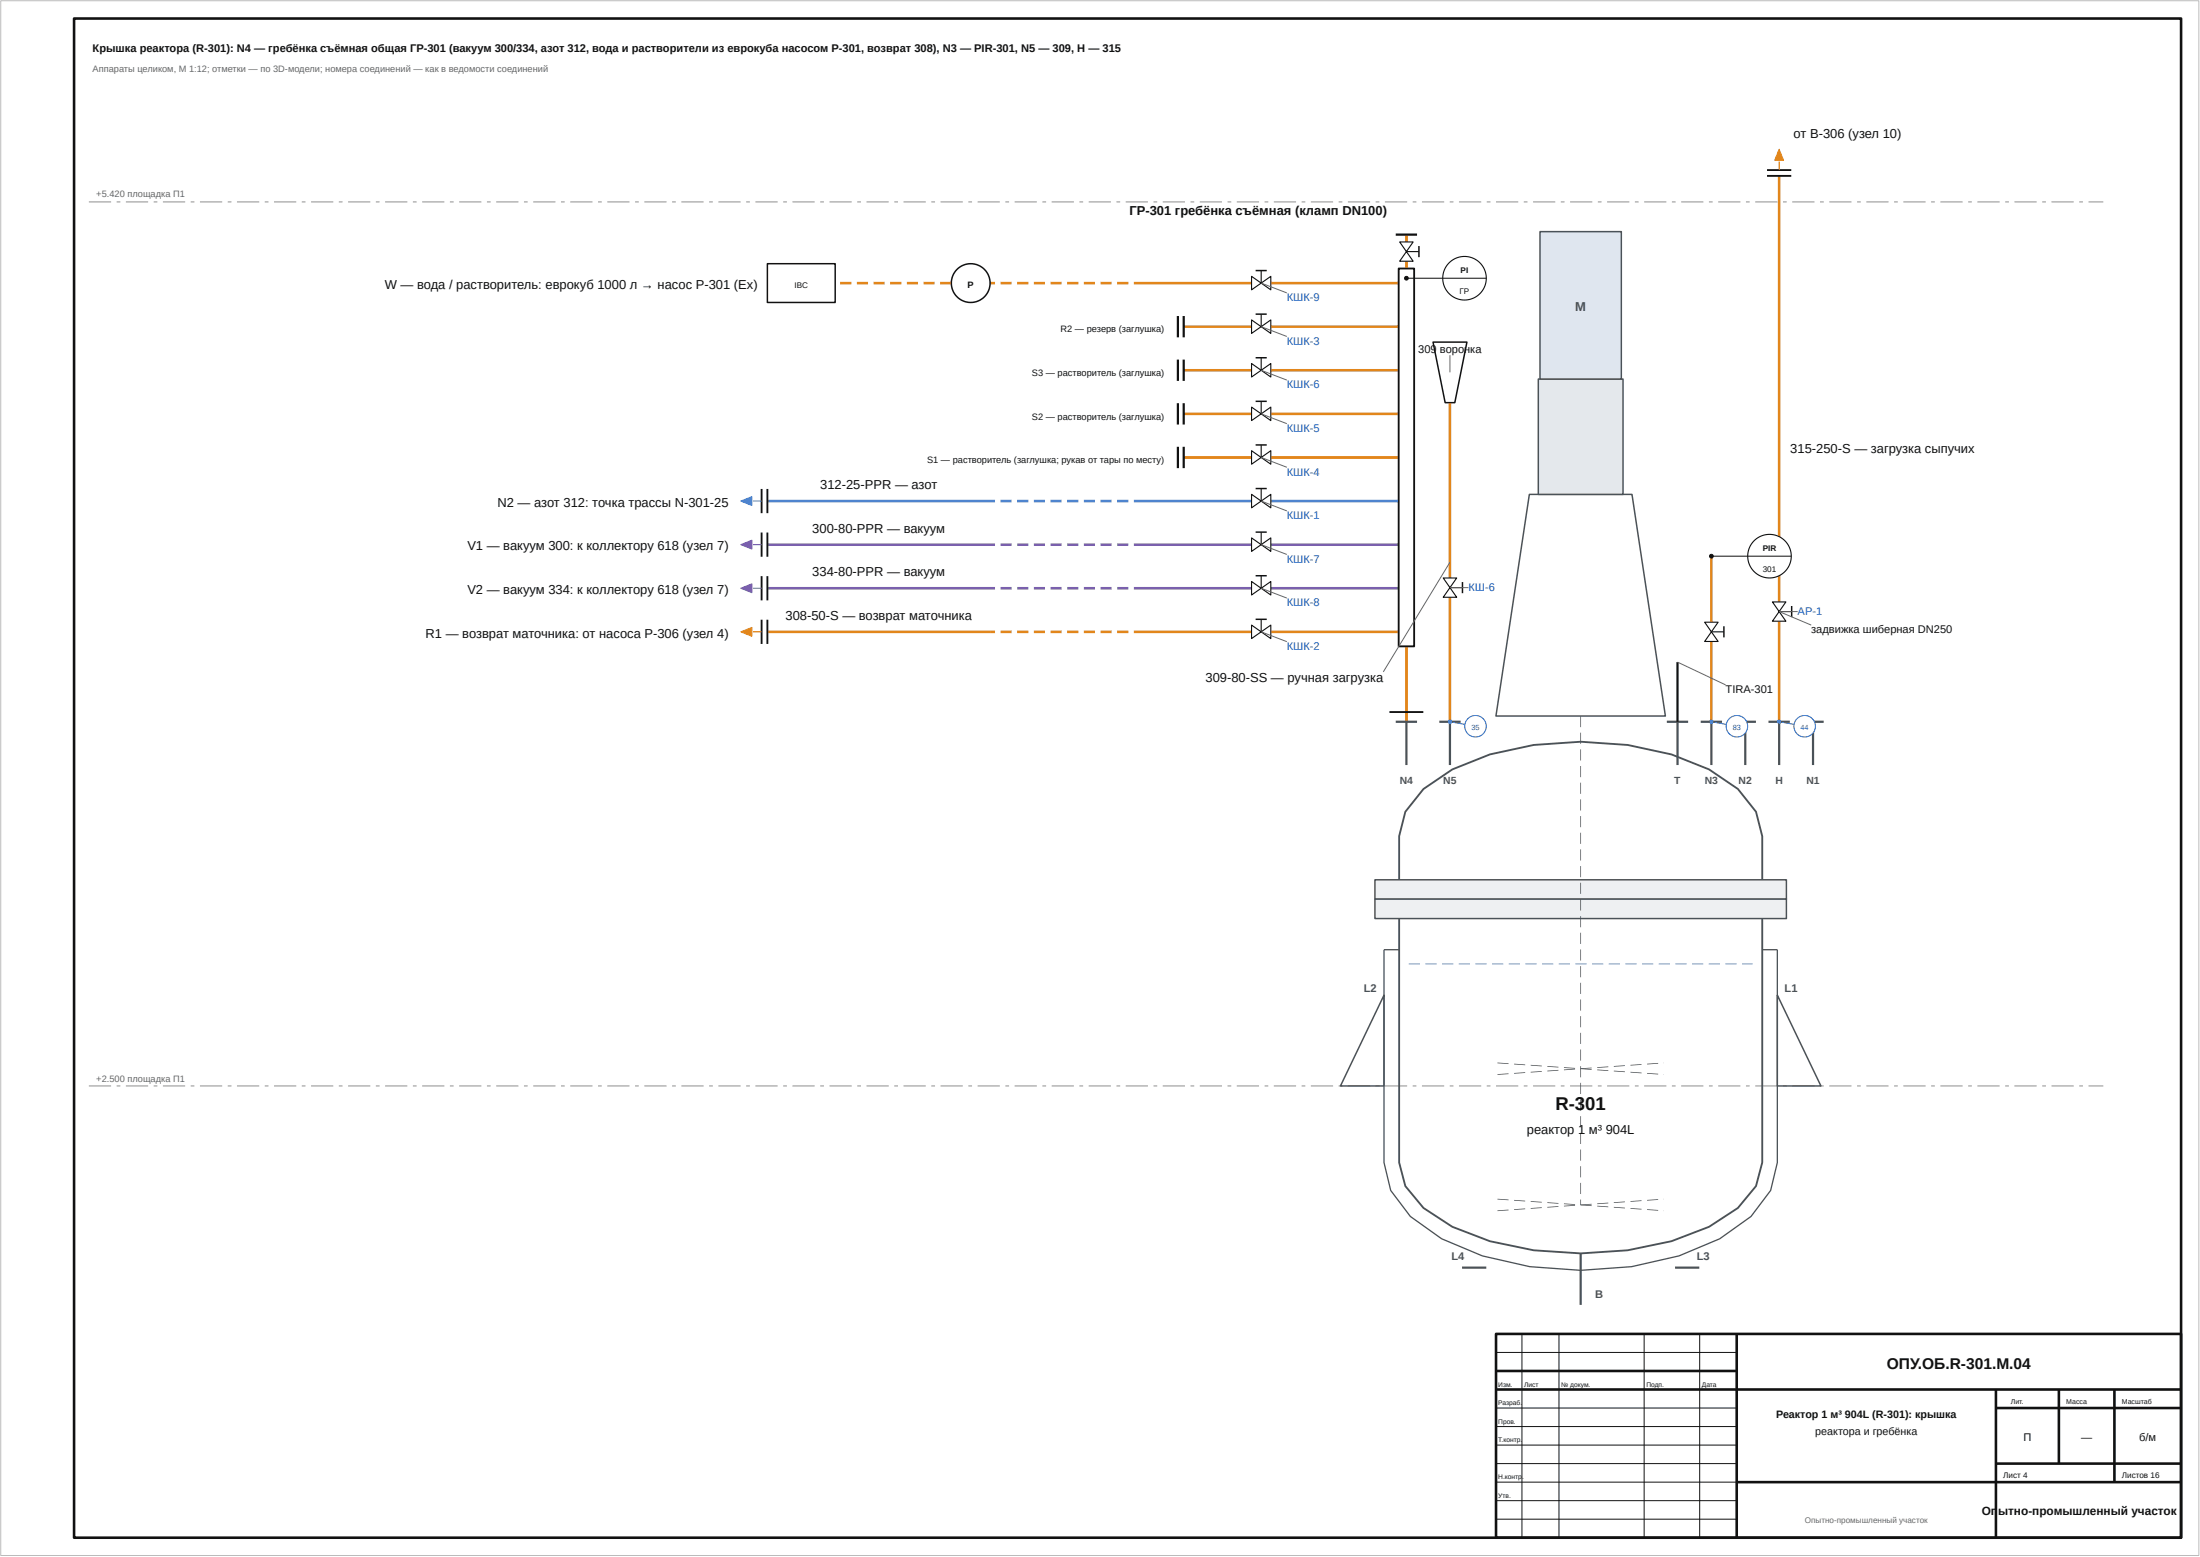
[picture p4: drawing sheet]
<svg xmlns="http://www.w3.org/2000/svg" width="594mm" height="420mm" viewBox="0 0 594 420" stroke-linecap="round" stroke-linejoin="round" font-family="sans-serif">
<path d="M469 360v55M404 370h65M404 375h185M539 375v40M539 380h50M556 375v20M571 375v25M469 400h120M539 395h50" fill="none" stroke="#111" stroke-width=".7" stroke-linecap="butt"/>
<path d="M379.8 63.3v2M379.8 70.5v124.3M391.6 108.7v47.3M309.2 170.5h28.8M343.2 170.5h36.6M391.6 161.2v33.6" fill="none" stroke="#e2861b" stroke-width=".7" stroke-linecap="butt"/>
<path d="M306.2 170.2h3v.7h-3zM301.7 170.2h3v.7h-3zM297.2 170.2h3v.7h-3zM292.7 170.2h3v.7h-3zM288.2 170.2h3v.7h-3zM283.7 170.2h3v.7h-3zM279.2 170.2h3v.7h-3zM274.7 170.2h3v.7h-3zM270.2 170.2h3v.7h-3zM267.4 170.2h1.3v.7h-1.3z" fill="#e2861b"/>
<path d="M207.2 170.5h60.2" fill="none" stroke="#e2861b" stroke-width=".7" stroke-linecap="butt"/>
<path d="M309.2 158.8h28.8M343.2 158.8h36.6" fill="none" stroke="#7a60ad" stroke-width=".7" stroke-linecap="butt"/>
<path d="M306.2 158.4h3v.7h-3zM301.7 158.4h3v.7h-3zM297.2 158.4h3v.7h-3zM292.7 158.4h3v.7h-3zM288.2 158.4h3v.7h-3zM283.7 158.4h3v.7h-3zM279.2 158.4h3v.7h-3zM274.7 158.4h3v.7h-3zM270.2 158.4h3v.7h-3zM267.4 158.4h1.3v.7h-1.3z" fill="#7a60ad"/>
<path d="M207.2 158.8h60.2M309.2 147h28.8M343.2 147h36.6" fill="none" stroke="#7a60ad" stroke-width=".7" stroke-linecap="butt"/>
<path d="M306.2 146.6h3v.7h-3zM301.7 146.6h3v.7h-3zM297.2 146.6h3v.7h-3zM292.7 146.6h3v.7h-3zM288.2 146.6h3v.7h-3zM283.7 146.6h3v.7h-3zM279.2 146.6h3v.7h-3zM274.7 146.6h3v.7h-3zM270.2 146.6h3v.7h-3zM267.4 146.6h1.3v.7h-1.3z" fill="#7a60ad"/>
<path d="M207.2 147h60.2" fill="none" stroke="#7a60ad" stroke-width=".7" stroke-linecap="butt"/>
<path d="M309.2 135.2h28.8M343.2 135.2h36.6" fill="none" stroke="#4c84d1" stroke-width=".7" stroke-linecap="butt"/>
<path d="M306.2 134.9h3v.7h-3zM301.7 134.9h3v.7h-3zM297.2 134.9h3v.7h-3zM292.7 134.9h3v.7h-3zM288.2 134.9h3v.7h-3zM283.7 134.9h3v.7h-3zM279.2 134.9h3v.7h-3zM274.7 134.9h3v.7h-3zM270.2 134.9h3v.7h-3zM267.4 134.9h1.3v.7h-1.3z" fill="#4c84d1"/>
<path d="M207.2 135.2h60.2" fill="none" stroke="#4c84d1" stroke-width=".7" stroke-linecap="butt"/>
<path d="M309.2 76.4h28.8M343.2 76.4h36.6M319.7 99.9h18.3M319.7 88.2h18.3M343.2 99.9h36.6M343.2 88.2h36.6M319.7 111.7h18.3M343.2 111.7h36.6M319.7 123.5h18.3M343.2 123.5h36.6" fill="none" stroke="#e2861b" stroke-width=".7" stroke-linecap="butt"/>
<g fill="#e2861b">
<path d="M306.2 76h3v.7h-3zM301.7 76h3v.7h-3zM297.2 76h3v.7h-3zM292.7 76h3v.7h-3zM288.2 76h3v.7h-3zM283.7 76h3v.7h-3zM279.2 76h3v.7h-3zM274.7 76h3v.7h-3zM270.2 76h3v.7h-3zM267.4 76h1.3v.7h-1.3z"/>
<path d="M253.9 76h3v.7h-3zM249.4 76h3v.7h-3zM244.9 76h3v.7h-3zM240.4 76h3v.7h-3zM235.9 76h3v.7h-3zM231.4 76h3v.7h-3zM226.9 76h3v.7h-3z"/>
</g>
<path d="M480.5 47.5v114.9M462.2 150.1v17.8M462.2 173.1v21.7M480.5 167.6v27.2" fill="none" stroke="#e2861b" stroke-width=".7" stroke-linecap="butt"/>
<path d="M.2 .2h593.6v419.6h-593.6z" fill="none" stroke="#bbb" stroke-width=".27"/>
<path d="M20 5h569v410h-569zM404 360h185v55h-185z" fill="none" stroke="#111" stroke-width=".7" stroke-linecap="butt"/>
<path d="M411 360v55M421 360v55M444 360v55M459 360v55M404 365h65M404 380h65M404 385h65M404 390h65M404 395h65M404 400h65M404 405h65M404 410h65" fill="none" stroke="#111" stroke-width=".27"/>
<g fill="#666">
<path d="M24 293h6v.2h-6zM31.5 293h1v.2h-1zM34 293h6v.2h-6zM41.5 293h1v.2h-1zM44 293h6v.2h-6zM51.5 293h1v.2h-1zM54 293h6v.2h-6zM61.5 293h1v.2h-1zM64 293h6v.2h-6zM71.5 293h1v.2h-1zM74 293h6v.2h-6zM81.5 293h1v.2h-1zM84 293h6v.2h-6zM91.5 293h1v.2h-1zM94 293h6v.2h-6zM101.5 293h1v.2h-1zM104 293h6v.2h-6zM111.5 293h1v.2h-1zM114 293h6v.2h-6zM121.5 293h1v.2h-1zM124 293h6v.2h-6zM131.5 293h1v.2h-1zM134 293h6v.2h-6zM141.5 293h1v.2h-1zM144 293h6v.2h-6zM151.5 293h1v.2h-1zM154 293h6v.2h-6zM161.5 293h1v.2h-1zM164 293h6v.2h-6zM171.5 293h1v.2h-1zM174 293h6v.2h-6zM181.5 293h1v.2h-1zM184 293h6v.2h-6zM191.5 293h1v.2h-1zM194 293h6v.2h-6zM201.5 293h1v.2h-1zM204 293h6v.2h-6zM211.5 293h1v.2h-1zM214 293h6v.2h-6zM221.5 293h1v.2h-1zM224 293h6v.2h-6zM231.5 293h1v.2h-1zM234 293h6v.2h-6zM241.5 293h1v.2h-1zM244 293h6v.2h-6zM251.5 293h1v.2h-1zM254 293h6v.2h-6zM261.5 293h1v.2h-1zM264 293h6v.2h-6zM271.5 293h1v.2h-1zM274 293h6v.2h-6zM281.5 293h1v.2h-1zM284 293h6v.2h-6zM291.5 293h1v.2h-1zM294 293h6v.2h-6zM301.5 293h1v.2h-1zM304 293h6v.2h-6zM311.5 293h1v.2h-1zM314 293h6v.2h-6zM321.5 293h1v.2h-1zM324 293h6v.2h-6zM331.5 293h1v.2h-1zM334 293h6v.2h-6zM341.5 293h1v.2h-1zM344 293h6v.2h-6zM351.5 293h1v.2h-1zM354 293h6v.2h-6zM361.5 293h1v.2h-1zM364 293h6v.2h-6zM371.5 293h1v.2h-1zM374 293h6v.2h-6zM381.5 293h1v.2h-1zM384 293h6v.2h-6zM391.5 293h1v.2h-1zM394 293h6v.2h-6zM401.5 293h1v.2h-1zM404 293h6v.2h-6zM411.5 293h1v.2h-1zM414 293h6v.2h-6zM421.5 293h1v.2h-1zM424 293h6v.2h-6zM431.5 293h1v.2h-1zM434 293h6v.2h-6zM441.5 293h1v.2h-1zM444 293h6v.2h-6zM451.5 293h1v.2h-1zM454 293h6v.2h-6zM461.5 293h1v.2h-1zM464 293h6v.2h-6zM471.5 293h1v.2h-1zM474 293h6v.2h-6zM481.5 293h1v.2h-1zM484 293h6v.2h-6zM491.5 293h1v.2h-1zM494 293h6v.2h-6zM501.5 293h1v.2h-1zM504 293h6v.2h-6zM511.5 293h1v.2h-1zM514 293h6v.2h-6zM521.5 293h1v.2h-1zM524 293h6v.2h-6zM531.5 293h1v.2h-1zM534 293h6v.2h-6zM541.5 293h1v.2h-1zM544 293h6v.2h-6zM551.5 293h1v.2h-1zM554 293h6v.2h-6zM561.5 293h1v.2h-1zM564 293h4v.2h-4z"/>
<path d="M24 54.4h6v.2h-6zM31.5 54.4h1v.2h-1zM34 54.4h6v.2h-6zM41.5 54.4h1v.2h-1zM44 54.4h6v.2h-6zM51.5 54.4h1v.2h-1zM54 54.4h6v.2h-6zM61.5 54.4h1v.2h-1zM64 54.4h6v.2h-6zM71.5 54.4h1v.2h-1zM74 54.4h6v.2h-6zM81.5 54.4h1v.2h-1zM84 54.4h6v.2h-6zM91.5 54.4h1v.2h-1zM94 54.4h6v.2h-6zM101.5 54.4h1v.2h-1zM104 54.4h6v.2h-6zM111.5 54.4h1v.2h-1zM114 54.4h6v.2h-6zM121.5 54.4h1v.2h-1zM124 54.4h6v.2h-6zM131.5 54.4h1v.2h-1zM134 54.4h6v.2h-6zM141.5 54.4h1v.2h-1zM144 54.4h6v.2h-6zM151.5 54.4h1v.2h-1zM154 54.4h6v.2h-6zM161.5 54.4h1v.2h-1zM164 54.4h6v.2h-6zM171.5 54.4h1v.2h-1zM174 54.4h6v.2h-6zM181.5 54.4h1v.2h-1zM184 54.4h6v.2h-6zM191.5 54.4h1v.2h-1zM194 54.4h6v.2h-6zM201.5 54.4h1v.2h-1zM204 54.4h6v.2h-6zM211.5 54.4h1v.2h-1zM214 54.4h6v.2h-6zM221.5 54.4h1v.2h-1zM224 54.4h6v.2h-6zM231.5 54.4h1v.2h-1zM234 54.4h6v.2h-6zM241.5 54.4h1v.2h-1zM244 54.4h6v.2h-6zM251.5 54.4h1v.2h-1zM254 54.4h6v.2h-6zM261.5 54.4h1v.2h-1zM264 54.4h6v.2h-6zM271.5 54.4h1v.2h-1zM274 54.4h6v.2h-6zM281.5 54.4h1v.2h-1zM284 54.4h6v.2h-6zM291.5 54.4h1v.2h-1zM294 54.4h6v.2h-6zM301.5 54.4h1v.2h-1zM304 54.4h6v.2h-6zM311.5 54.4h1v.2h-1zM314 54.4h6v.2h-6zM321.5 54.4h1v.2h-1zM324 54.4h6v.2h-6zM331.5 54.4h1v.2h-1zM334 54.4h6v.2h-6zM341.5 54.4h1v.2h-1zM344 54.4h6v.2h-6zM351.5 54.4h1v.2h-1zM354 54.4h6v.2h-6zM361.5 54.4h1v.2h-1zM364 54.4h6v.2h-6zM371.5 54.4h1v.2h-1zM374 54.4h6v.2h-6zM381.5 54.4h1v.2h-1zM384 54.4h6v.2h-6zM391.5 54.4h1v.2h-1zM394 54.4h6v.2h-6zM401.5 54.4h1v.2h-1zM404 54.4h6v.2h-6zM411.5 54.4h1v.2h-1zM414 54.4h6v.2h-6zM421.5 54.4h1v.2h-1zM424 54.4h6v.2h-6zM431.5 54.4h1v.2h-1zM434 54.4h6v.2h-6zM441.5 54.4h1v.2h-1zM444 54.4h6v.2h-6zM451.5 54.4h1v.2h-1zM454 54.4h6v.2h-6zM461.5 54.4h1v.2h-1zM464 54.4h6v.2h-6zM471.5 54.4h1v.2h-1zM474 54.4h6v.2h-6zM481.5 54.4h1v.2h-1zM484 54.4h6v.2h-6zM491.5 54.4h1v.2h-1zM494 54.4h6v.2h-6zM501.5 54.4h1v.2h-1zM504 54.4h6v.2h-6zM511.5 54.4h1v.2h-1zM514 54.4h6v.2h-6zM521.5 54.4h1v.2h-1zM524 54.4h6v.2h-6zM531.5 54.4h1v.2h-1zM534 54.4h6v.2h-6zM541.5 54.4h1v.2h-1zM544 54.4h6v.2h-6zM551.5 54.4h1v.2h-1zM554 54.4h6v.2h-6zM561.5 54.4h1v.2h-1zM564 54.4h4v.2h-4z"/>
</g>
<path d="M377.8 242.7v71l1.7 6.4 4.9 5.9 7.8 5.1 10.1 3.9 11.9 2.4 12.7 .9 12.6-.9 11.9-2.4 10.1-3.9 7.8-5.1 4.9-5.9 1.7-6.4v-71" fill="none" stroke="#4a5258" stroke-width=".5"/>
<path d="M377.8 256.3h-4.1v57.4l1.9 7.6 5.3 7 8.4 6 11 4.6 12.8 2.9 13.8 1 13.7-1 12.8-2.9 11-4.6 8.5-6 5.3-7 1.8-7.6v-57.4h-4.1" fill="none" stroke="#4a5258" stroke-width=".35"/>
<path d="M371.3 237.4h111.1v5.3h-111.1z" fill="#eef0f2"/>
<path d="M371.3 237.4h111.1v5.3h-111.1z" fill="none" stroke="#4a5258" stroke-width=".4"/>
<path d="M371.3 242.7h111.1v5.2h-111.1z" fill="#eef0f2"/>
<path d="M413 133.4h27.7l9 59.8h-45.7zM371.3 242.7h111.1v5.2h-111.1zM373.7 268.6v24.5h-11.7zM480 268.6l11.7 24.5h-11.7z" fill="none" stroke="#4a5258" stroke-width=".4"/>
<path d="M377.8 237.4v-11.7l1.7-6.6 4.9-6.2 7.8-5.3 10.1-4 11.9-2.6 12.7-.8 12.6 .8 11.9 2.6 10.1 4 7.8 5.3 4.9 6.2 1.7 6.6v11.7" fill="none" stroke="#4a5258" stroke-width=".5"/>
<path d="M415.4 102.3h22.9v31.1h-22.9z" fill="#e4e8ec"/>
<path d="M415.4 102.3h22.9v31.1h-22.9z" fill="none" stroke="#4a5258" stroke-width=".4"/>
<path d="M415.9 62.5h21.9v39.8h-21.9z" fill="#dfe6ef"/>
<path d="M415.9 62.5h21.9v39.8h-21.9z" fill="none" stroke="#4a5258" stroke-width=".4"/>
<g fill="#4a5258">
<path d="M426.8 193.2h.2v3h-.2zM426.8 197.7h.2v3h-.2zM426.8 202.2h.2v3h-.2zM426.8 206.7h.2v3h-.2zM426.8 211.2h.2v3h-.2zM426.8 215.7h.2v3h-.2zM426.8 220.2h.2v3h-.2zM426.8 224.7h.2v3h-.2zM426.8 229.2h.2v3h-.2zM426.8 233.7h.2v3h-.2zM426.8 238.2h.2v3h-.2zM426.8 242.7h.2v3h-.2zM426.8 247.2h.2v3h-.2zM426.8 251.7h.2v3h-.2zM426.8 256.2h.2v3h-.2zM426.8 260.7h.2v3h-.2zM426.8 265.2h.2v3h-.2zM426.8 269.7h.2v3h-.2zM426.8 274.2h.2v3h-.2zM426.8 278.7h.2v3h-.2zM426.8 283.2h.2v3h-.2zM426.8 287.7h.2v3h-.2zM426.8 292.2h.2v3h-.2zM426.8 296.7h.2v3h-.2zM426.8 301.2h.2v3h-.2zM426.8 305.7h.2v3h-.2zM426.8 310.2h.2v3h-.2zM426.8 314.7h.2v3h-.2zM426.8 319.2h.2v3h-.2zM426.8 323.7h.2v1.5h-.2z"/>
<path d="M404.4 323.5l3 .2v.2l-3-.2zM408.9 323.8l3 .2v.2l-3-.2zM413.4 324.1l3 .3v.2l-3-.3zM417.9 324.5l3 .2-.1 .2-3-.2zM422.4 324.8l2.9 .2v.2l-3-.2zM426.8 325.1l3 .2v.2l-3-.2zM431.3 325.4l3 .2v.2l-3-.2zM435.8 325.7l3 .2v.2l-3-.2zM440.3 326l3 .2v.2l-3-.2zM444.8 326.3l3 .2v.2l-3-.2zM449.3 326.7v.2z"/>
<path d="M404.4 326.7l3-.3v.2l-3 .3zM408.9 326.3l3-.2v.2l-3 .2zM413.4 326l3-.2v.2l-3 .2zM417.8 325.7l3-.2 .1 .2-3 .2zM422.3 325.4l3-.2v.2l-2.9 .2zM426.8 325.1l3-.2v.2l-3 .2zM431.3 324.8l3-.2v.2l-3 .2zM435.8 324.5l3-.2v.2l-3 .2zM440.3 324.1l3-.2v.2l-3 .2zM444.8 323.8l3-.2v.2l-3 .2zM449.3 323.5v.2z"/>
<path d="M404.4 286.8l3 .2v.2l-3-.2zM408.9 287.1l3 .2v.2l-3-.2zM413.4 287.4l3 .2v.2l-3-.2zM417.9 287.7l3 .2-.1 .2-3-.2zM422.4 288l2.9 .2v.2l-3-.2zM426.8 288.3l3 .2v.2l-3-.2zM431.3 288.6l3 .2v.2l-3-.2zM435.8 288.9l3 .3v.2l-3-.3zM440.3 289.3l3 .2v.2l-3-.2zM444.8 289.6l3 .2v.2l-3-.2zM449.3 289.9v.2z"/>
<path d="M404.4 289.9l3-.2v.2l-3 .2zM408.9 289.6l3-.2v.2l-3 .2zM413.4 289.3l3-.2v.2l-3 .2zM417.8 289l3-.3 .1 .2-3 .2zM422.3 288.6l3-.2v.2l-2.9 .2zM426.8 288.3l3-.2v.2l-3 .2zM431.3 288l3-.2v.2l-3 .2zM435.8 287.7l3-.2v.2l-3 .2zM440.3 287.4l3-.2v.2l-3 .2zM444.8 287.1l3-.2v.2l-3 .2zM449.3 286.8v.2z"/>
</g>
<path d="M380.4 260h3v.2h-3zM384.9 260h3v.2h-3zM389.4 260h3v.2h-3zM393.9 260h3v.2h-3zM398.4 260h3v.2h-3zM402.9 260h3v.2h-3zM407.4 260h3v.2h-3zM411.9 260h3v.2h-3zM416.4 260h3v.2h-3zM420.9 260h3v.2h-3zM425.4 260h3v.2h-3zM429.9 260h3v.2h-3zM434.4 260h3v.2h-3zM438.9 260h3v.2h-3zM443.4 260h3v.2h-3zM447.9 260h3v.2h-3zM452.4 260h3v.2h-3zM456.9 260h3v.2h-3zM461.4 260h3v.2h-3zM465.9 260h3v.2h-3zM470.4 260h2.9v.2h-2.9z" fill="#1f5fa8"/>
<g fill="none" stroke="#4a5258" stroke-width=".6">
<path d="M376.9 194.8h5.8M379.8 194.8v11.7M388.7 194.8h5.7M391.6 194.8v11.7M450.1 194.8h5.8M453 194.8v11.7M459.3 194.8h5.7M462.2 194.8v11.7M468.4 194.8h5.8M471.3 194.8v11.7M477.6 194.8h5.7M480.5 194.8v11.7"/>
<path d="M486.7 194.8h5.8M489.6 194.8v11.7M426.9 338.3v13.9"/>
</g>
<path d="M377.7 72.5h4.2v101.9h-4.2z" fill="#fff"/>
<path d="M377.7 72.5h4.2v101.9h-4.2zM205.7 167.2v6.6M207.2 167.2v6.6M375.2 192.2h9.2" fill="none" stroke="#111" stroke-width=".5"/>
<path d="M376.9 63.3h5.8" fill="none" stroke="#111" stroke-width=".6"/>
<path d="M387 92.3h9.1l-3.2 16.4h-2.6z" fill="none" stroke="#111" stroke-width=".4"/>
<path d="M200 170.5l3-1.2v2.4z" fill="#e3871b"/>
<path d="M200 170.5l3-1.2v2.4z" fill="none" stroke="#e3871b" stroke-width=".27"/>
<path d="M203.3 170.5h2.4" fill="none" stroke="#e3871b" stroke-width=".3"/>
<path d="M205.7 155.5v6.5M207.2 155.5v6.5" fill="none" stroke="#111" stroke-width=".5"/>
<path d="M200 158.8l3-1.2v2.4z" fill="#7a61ad"/>
<path d="M200 158.8l3-1.2v2.4z" fill="none" stroke="#7a61ad" stroke-width=".27"/>
<path d="M203.3 158.8h2.4" fill="none" stroke="#7a61ad" stroke-width=".3"/>
<path d="M205.7 143.7v6.6M207.2 143.7v6.6" fill="none" stroke="#111" stroke-width=".5"/>
<path d="M200 147l3-1.2v2.4z" fill="#7a61ad"/>
<path d="M200 147l3-1.2v2.4z" fill="none" stroke="#7a61ad" stroke-width=".27"/>
<path d="M203.3 147h2.4" fill="none" stroke="#7a61ad" stroke-width=".3"/>
<path d="M205.7 132v6.5M207.2 132v6.5" fill="none" stroke="#111" stroke-width=".5"/>
<path d="M200 135.2l3-1.2v2.4z" fill="#4d85d1"/>
<path d="M200 135.2l3-1.2v2.4z" fill="none" stroke="#4d85d1" stroke-width=".27"/>
<path d="M203.3 135.2h2.4" fill="none" stroke="#4d85d1" stroke-width=".3"/>
<path d="M318.1 85.3v5.7M318.1 97v5.8M319.7 85.3v5.7M319.7 97v5.8M318.1 108.8v5.8M319.7 108.8v5.8M318.1 120.6v5.7M319.7 120.6v5.7" fill="none" stroke="#111" stroke-width=".6"/>
<circle cx="262.1" cy="76.4" r="5.2" fill="#fff"/>
<circle cx="262.1" cy="76.4" r="5.2" fill="none" stroke="#111" stroke-width=".4"/>
<path d="M207.2 71.2h18.3v10.4h-18.3z" fill="#fff"/>
<path d="M207.2 71.2h18.3v10.4h-18.3z" fill="none" stroke="#111" stroke-width=".4"/>
<path d="M379.8 75.1h9.8" fill="none" stroke="#111" stroke-width=".27"/>
<circle cx="379.8" cy="75.1" r=".5" fill="#111"/>
<circle cx="379.8" cy="75.1" r=".5" fill="none" stroke="#111" stroke-width=".27"/>
<circle cx="395.5" cy="75.1" r="5.9" fill="#fff"/>
<circle cx="395.5" cy="75.1" r="5.9" fill="none" stroke="#111" stroke-width=".3"/>
<path d="M389.6 75.1h11.8M462.2 150.1h9.8" fill="none" stroke="#111" stroke-width=".27"/>
<circle cx="462.2" cy="150.1" r=".5" fill="#111"/>
<circle cx="462.2" cy="150.1" r=".5" fill="none" stroke="#111" stroke-width=".27"/>
<circle cx="477.8" cy="150.1" r="5.9" fill="#fff"/>
<circle cx="477.8" cy="150.1" r="5.9" fill="none" stroke="#111" stroke-width=".3"/>
<path d="M472 150.1h11.7" fill="none" stroke="#111" stroke-width=".27"/>
<path d="M453 178.7v16.1" fill="none" stroke="#111" stroke-width=".6"/>
<path d="M477.2 47.5h6.5M477.2 45.9h6.5" fill="none" stroke="#111" stroke-width=".5"/>
<path d="M480.5 43.5v2.4" fill="none" stroke="#e3871b" stroke-width=".3"/>
<path d="M480.5 40.3l1.2 3h-2.4z" fill="#e3871b"/>
<path d="M480.5 40.3l1.2 3h-2.4z" fill="none" stroke="#e3871b" stroke-width=".27"/>
<path d="M394.8 342.1h6.6M452.3 342.1h6.6" fill="none" stroke="#4a5258" stroke-width=".6"/>
<path d="M378 65.3l3.6 5.2h-3.6l3.6-5.2z" fill="#fff"/>
<path d="M378 65.3l3.6 5.2h-3.6l3.6-5.2zM379.8 67.9h3.4" fill="none" stroke="#111" stroke-width=".3"/>
<path d="M383.2 66.4v3" fill="none" stroke="#111" stroke-width=".4"/>
<path d="M389.7 156l3.7 5.2h-3.7l3.7-5.2z" fill="#fff"/>
<path d="M389.7 156l3.7 5.2h-3.7l3.7-5.2zM391.6 158.6h3.3" fill="none" stroke="#111" stroke-width=".3"/>
<path d="M394.9 157.1v3" fill="none" stroke="#111" stroke-width=".4"/>
<path d="M338 168.7l5.2 3.6v-3.6l-5.2 3.6z" fill="#fff"/>
<path d="M338 168.7l5.2 3.6v-3.6l-5.2 3.6zM340.6 167.1v3.4" fill="none" stroke="#111" stroke-width=".3"/>
<path d="M339.1 167.1h3" fill="none" stroke="#111" stroke-width=".4"/>
<path d="M338 156.9l5.2 3.7v-3.7l-5.2 3.7z" fill="#fff"/>
<path d="M338 156.9l5.2 3.7v-3.7l-5.2 3.7zM340.6 155.4v3.4" fill="none" stroke="#111" stroke-width=".3"/>
<path d="M339.1 155.4h3" fill="none" stroke="#111" stroke-width=".4"/>
<path d="M338 145.2l5.2 3.6v-3.6l-5.2 3.6z" fill="#fff"/>
<path d="M338 145.2l5.2 3.6v-3.6l-5.2 3.6zM340.6 143.6v3.4" fill="none" stroke="#111" stroke-width=".3"/>
<path d="M339.1 143.6h3" fill="none" stroke="#111" stroke-width=".4"/>
<path d="M338 133.4l5.2 3.6v-3.6l-5.2 3.6z" fill="#fff"/>
<path d="M338 133.4l5.2 3.6v-3.6l-5.2 3.6zM340.6 131.8v3.4" fill="none" stroke="#111" stroke-width=".3"/>
<path d="M339.1 131.8h3" fill="none" stroke="#111" stroke-width=".4"/>
<path d="M338 121.6l5.2 3.7v-3.7l-5.2 3.7z" fill="#fff"/>
<path d="M338 121.6l5.2 3.7v-3.7l-5.2 3.7zM340.6 120.1v3.4" fill="none" stroke="#111" stroke-width=".3"/>
<path d="M339.1 120.1h3" fill="none" stroke="#111" stroke-width=".4"/>
<path d="M338 109.9l5.2 3.6v-3.6l-5.2 3.6z" fill="#fff"/>
<path d="M338 109.9l5.2 3.6v-3.6l-5.2 3.6zM340.6 108.3v3.4" fill="none" stroke="#111" stroke-width=".3"/>
<path d="M339.1 108.3h3" fill="none" stroke="#111" stroke-width=".4"/>
<path d="M338 98.1l5.2 3.6v-3.6l-5.2 3.6z" fill="#fff"/>
<path d="M338 98.1l5.2 3.6v-3.6l-5.2 3.6zM340.6 96.5v3.4" fill="none" stroke="#111" stroke-width=".3"/>
<path d="M339.1 96.5h3" fill="none" stroke="#111" stroke-width=".4"/>
<path d="M338 86.3l5.2 3.7v-3.7l-5.2 3.7z" fill="#fff"/>
<path d="M338 86.3l5.2 3.7v-3.7l-5.2 3.7zM340.6 84.8v3.4" fill="none" stroke="#111" stroke-width=".3"/>
<path d="M339.1 84.8h3" fill="none" stroke="#111" stroke-width=".4"/>
<path d="M338 74.6l5.2 3.6v-3.6l-5.2 3.6z" fill="#fff"/>
<path d="M338 74.6l5.2 3.6v-3.6l-5.2 3.6zM340.6 73v3.4" fill="none" stroke="#111" stroke-width=".3"/>
<path d="M339.1 73h3" fill="none" stroke="#111" stroke-width=".4"/>
<path d="M460.3 167.9l3.7 5.2h-3.7l3.7-5.2z" fill="#fff"/>
<path d="M460.3 167.9l3.7 5.2h-3.7l3.7-5.2zM462.2 170.5h3.3" fill="none" stroke="#111" stroke-width=".3"/>
<path d="M465.5 169v3" fill="none" stroke="#111" stroke-width=".4"/>
<path d="M478.6 162.4l3.7 5.2h-3.7l3.7-5.2z" fill="#fff"/>
<path d="M478.6 162.4l3.7 5.2h-3.7l3.7-5.2zM480.5 165h3.3" fill="none" stroke="#111" stroke-width=".3"/>
<path d="M483.8 163.5v3" fill="none" stroke="#111" stroke-width=".4"/>
<g fill="none" stroke="#666" stroke-width=".27">
<path d="M340.6 76.4l6.9 2.6M340.6 99.9l6.9 2.7M340.6 88.2l6.9 2.6M391.6 95.8v4.7M340.6 111.7l6.9 2.6M340.6 135.2l6.9 2.7M340.6 123.5l6.9 2.6M340.6 158.8l6.9 2.6M340.6 147l6.9 2.6M391.6 158.6h5M391.6 151.7l-18 29.6M340.6 170.5l6.9 2.7"/>
<path d="M453 178.7l13 6.1M485.5 165h-5l8.6 3.7"/>
</g>
<path d="M462.2 194.8l4 .7" fill="none" stroke="#1f5fa8" stroke-width=".27"/>
<circle cx="462.2" cy="194.8" r=".45" fill="#1f5fa8"/>
<circle cx="462.2" cy="194.8" r=".45" fill="none" stroke="#1f5fa8" stroke-width=".27"/>
<circle cx="469" cy="196" r="2.9" fill="#fff"/>
<g fill="none" stroke="#1f5fa8" stroke-width=".27">
<path d="M391.6 194.8l4 .7"/>
<circle cx="469" cy="196" r="2.9"/>
</g>
<circle cx="391.6" cy="194.8" r=".45" fill="#1f5fa8"/>
<circle cx="391.6" cy="194.8" r=".45" fill="none" stroke="#1f5fa8" stroke-width=".27"/>
<circle cx="398.5" cy="196" r="2.9" fill="#fff"/>
<g fill="none" stroke="#1f5fa8" stroke-width=".27">
<path d="M480.5 194.8l4 .7"/>
<circle cx="398.5" cy="196" r="2.9"/>
</g>
<circle cx="480.5" cy="194.8" r=".45" fill="#1f5fa8"/>
<circle cx="480.5" cy="194.8" r=".45" fill="none" stroke="#1f5fa8" stroke-width=".27"/>
<circle cx="487.3" cy="196" r="2.9" fill="#fff"/>
<circle cx="487.3" cy="196" r="2.9" fill="none" stroke="#1f5fa8" stroke-width=".27"/>
<g font-size="5" fill="#111">
<text x="420.1" y="299.6">R-3</text>
<text x="428.1" y="299.6">01</text>
</g>
<text font-size="4.2" fill="#111" x="509.5" y="369.5">ОПУ.ОБ.R-301.М.04</text>
<g font-size="3.5" fill="#111">
<text x="484.4" y="37.3">от B-306 (узел 10)</text>
<text x="305" y="58.1">ГР-301 гребёнка съёмная (кламп DN100)</text>
<text x="103.9" y="78">W — вода / растворитель: еврокуб 1000 л → насос P-301 (Ex)</text>
<text x="483.5" y="122.2">315-250-S — загрузка сыпучих</text>
<text x="134.3" y="136.8">N2 — азот 312: точка трассы N-301-25</text>
<text x="221.5" y="132">312-25-PPR — азот</text>
<text x="219.4" y="143.8">300-80-PPR — вакуум</text>
<text x="126.2" y="148.6">V1 — вакуум 300: к коллектору 618 (узел 7)</text>
<text x="219.4" y="155.6">334-80-PPR — вакуум</text>
<text x="126.2" y="160.3">V2 — вакуум 334: к коллектору 618 (узел 7)</text>
<text x="212.1" y="167.3">308-50-S — возврат маточника</text>
<text x="114.9" y="172.1">R1 — возврат маточника: от насоса P-306 (узел 4)</text>
<text x="325.5" y="184">309-80-SS — ручная загрузка</text>
<text x="412.3" y="306.2">реактор 1 м³</text>
<text x="433.6" y="306.2">904L</text>
</g>
<text font-size="3.5" fill="#4a5258" x="425.4" y="83.8">M</text>
<g font-size="3.2" fill="#111">
<text x="535.2" y="409">Оп</text>
<text x="539.6" y="409">ытно-промышленный участок</text>
</g>
<g font-size="3" fill="#111">
<text x="25" y="14">Крышка реактора (R-301): N4 — гребёнка съёмная общая ГР-301 (вакуум 300/334, азот 312, вода и растворители из еврокуба насосом P-301, возврат 308), N3 — PIR-301, N5 — 309, H — 315</text>
<text x="383" y="95.4">309 воронка</text>
<text x="489.1" y="170.9">задвижка шиберная DN250</text>
<text x="466" y="187.1">TIRA-301</text>
<text x="546.4" y="389">П</text>
<text x="562" y="389">—</text>
<text x="577.7" y="389">б/м</text>
</g>
<g font-size="3" fill="#1f5fa8">
<text x="347.5" y="81.3">КШК-9</text>
<text x="347.5" y="93.1">КШК-3</text>
<text x="347.5" y="104.8">КШК-6</text>
<text x="347.5" y="116.6">КШК-5</text>
<text x="347.5" y="128.4">КШК-4</text>
<text x="347.5" y="140.1">КШК-1</text>
<text x="347.5" y="151.9">КШК-7</text>
<text x="396.6" y="159.5">КШ-6</text>
<text x="347.5" y="163.7">КШК-8</text>
<text x="485.5" y="165.9">АР-1</text>
<text x="347.5" y="175.4">КШК-2</text>
</g>
<g font-size="3" fill="#4a5258">
<text x="368.3" y="267.7">L2</text>
<text x="481.9" y="267.7">L1</text>
<text x="392" y="340.1">L4</text>
<text x="458.2" y="340.1">L3</text>
<text x="430.8" y="350.3">B</text>
</g>
<g font-size="2.9" fill="#111">
<text x="479.6" y="382.7">Реактор 1 м³</text>
<text x="498.2" y="382.7">904L (R-301): крышка</text>
<text x="490.2" y="387.3">реактора и гребёнка</text>
</g>
<g font-size="2.8" fill="#4a5258">
<text x="378" y="211.7">N4</text>
<text x="389.8" y="211.7">N5</text>
<text x="452.1" y="211.7">T</text>
<text x="460.4" y="211.7">N3</text>
<text x="469.5" y="211.7">N2</text>
<text x="479.4" y="211.7">H</text>
<text x="487.8" y="211.7">N1</text>
</g>
<g font-size="2.5" fill="#666">
<text x="25" y="19.5">Аппараты целиком, М 1:12; отметки — по 3D-модели; номера соединений — как в ведомости соединений</text>
<text x="26" y="53.3">+5.420 площадка П1</text>
<text x="26" y="291.9">+2.500 площадка П1</text>
</g>
<g font-size="2.5" fill="#111">
<text x="261.3" y="77.7">P</text>
<text x="286.4" y="89.7">R2 — резерв (заглушка)</text>
<text x="278.7" y="101.5">S3 — растворитель (заглушка)</text>
<text x="278.7" y="113.3">S2 — растворитель (заглушка)</text>
<text x="250.4" y="125">S1 — растворитель (заглушка; рукав от тары по месту)</text>
</g>
<g font-size="2.2" fill="#111">
<text x="214.6" y="77.7">IBC</text>
<text x="394.4" y="73.8">PI</text>
<text x="394.2" y="79.4">ГР</text>
<text x="476" y="148.8">PIR</text>
<text x="476" y="154.4">301</text>
<text x="541" y="398.8">Лист 4</text>
<text x="573" y="398.8">Листов 16</text>
</g>
<text font-size="2.2" fill="#666" x="487.4" y="411">Опытно-промышленный участок</text>
<g font-size="2" fill="#1f5fa8">
<text x="397.3" y="196.9">35</text>
<text x="467.9" y="196.9">83</text>
<text x="486.2" y="196.9">44</text>
</g>
<g font-size="1.9" fill="#111">
<text x="543" y="378.8">Лит.</text>
<text x="558" y="378.8">Масса</text>
<text x="573" y="378.8">Масштаб</text>
</g>
<g font-size="1.8" fill="#111">
<text x="404.6" y="374.2">Изм.</text>
<text x="411.6" y="374.2">Лист</text>
<text x="421.6" y="374.2">№ докум.</text>
<text x="444.6" y="374.2">Подп.</text>
<text x="459.6" y="374.2">Дата</text>
<text x="404.6" y="379.2">Разраб.</text>
<text x="404.6" y="384.2">Пров.</text>
<text x="404.6" y="389.2">Т.контр.</text>
<text x="404.6" y="399.2">Н.контр</text>
<text x="411" y="399.2">.</text>
<text x="404.6" y="404.2">Утв.</text>
</g>
</svg>
